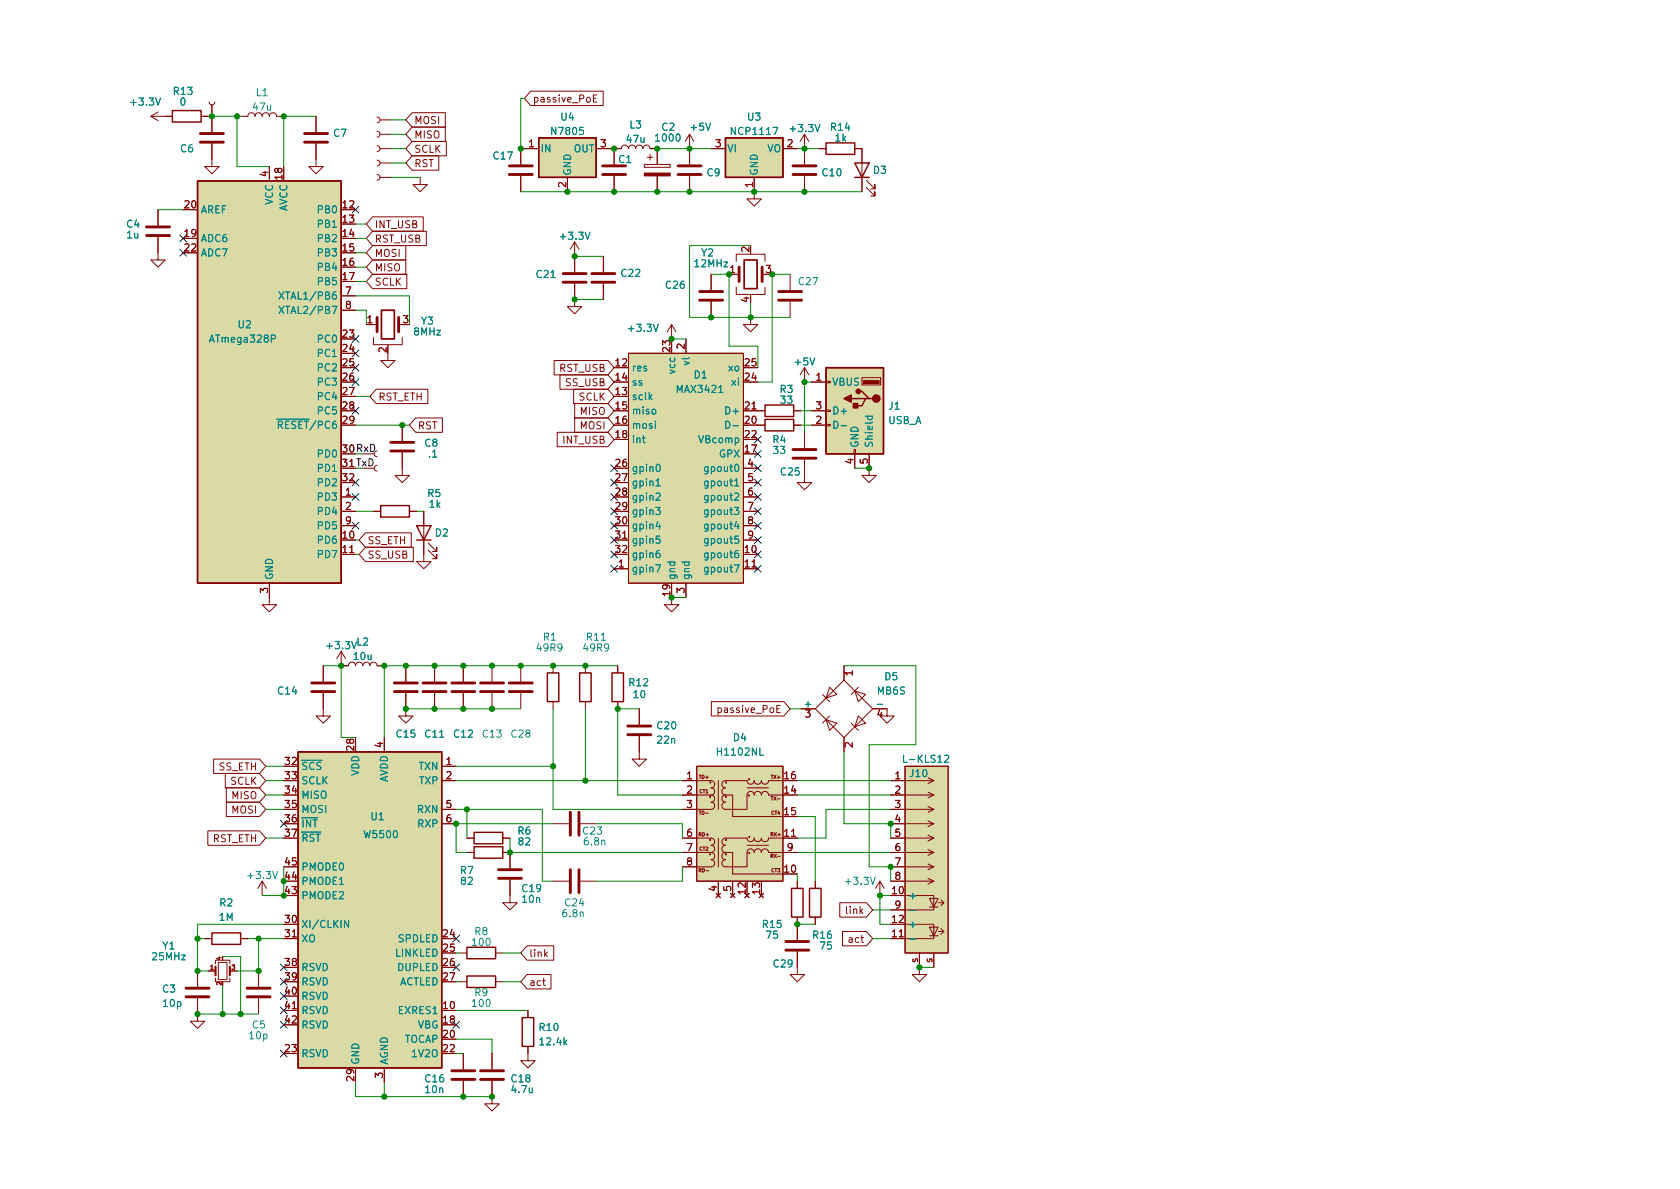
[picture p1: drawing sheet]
<svg xmlns="http://www.w3.org/2000/svg" width="297mm" height="210mm" viewBox="0 0 297 210" stroke-linecap="round" stroke-linejoin="round" font-family="sans-serif">
<g fill="none" stroke="#840000" stroke-width=".18">
<path d="M27.9 19.8l-1.2 .8M37 18l.1 .4 .4 .1 .3-.1 .2-.4M37.5 18.6v4.8M72.9 19.9h5.8v2.6h-5.8l-1.1-1.3zM93.8 16.1h12.8v2.6h-12.8l-1.1-1.3zM104.9 17.4h.4M105.5 16.8h-.6v1.3h.6M26.7 20.6h3.8M26.7 20.6l1.2 .7M27.9 37.1v2.8M32.4 37.1h2.5M35.6 20.6h1.2"/>
<path d="M37.5 25.4v4.1h1.2l-1.2 1.2-1.3-1.2h1.3M42.5 20.6h1.3a.64 .64 0 0 1 .6-.7 .64 .64 0 0 1 .7 .7 .64 .64 0 0 1 .6-.7 .64 .64 0 0 1 .7 .7 .64 .64 0 0 1 .6-.7 .64 .64 0 0 1 .6 .7 .64 .64 0 0 1 .7-.7 .64 .64 0 0 1 .6 .7h1.3M47.6 29.5v2.5M50.2 29.5v2.5M55.9 25.4v4.1h1.2l-1.2 1.2-1.3-1.2h1.3M55.9 20.6v2.8M60.3 37.1h2.6M60.3 39.6h2.6M65.9 38.3h8.9v2.6h-8.9l-1.1-1.3zM66.7 20.7l.3 .1 .2 .4-.2 .4-.3 .1M66.7 23.2l.3 .2 .2 .3-.2 .4-.3 .2M66.7 25.8l.3 .1 .2 .4-.2 .3-.3 .2"/>
<path d="M66.7 28.3l.3 .2 .2 .3-.2 .4-.3 .1M66.7 30.9l.3 .1 .2 .4-.2 .3-.3 .2M67.2 26.3h2M67.2 21.2h2M67.2 23.7h2M67.2 28.8h2M67.2 31.4h2M72.9 27.6h4.7v2.5h-4.7l-1.1-1.3zM72.9 22.5h5.8v2.5h-5.8l-1.1-1.3zM72.9 25h6v2.6h-6l-1.1-1.3zM74.3 31.4v1.2h1.3l-1.3 1.3-1.3-1.3h1.3M92.1 26.3v2.8"/>
<path d="M92.1 31.1v2.8M92.7 26.3h2.5M100.3 31.4v2.5M105.4 26.3h2.5M108.6 29.1v-2.8h1.3a.64 .64 0 0 1 .6-.7 .64 .64 0 0 1 .6 .7 .64 .64 0 0 1 .7-.7 .64 .64 0 0 1 .6 .7 .64 .64 0 0 1 .6-.7 .64 .64 0 0 1 .7 .7 .64 .64 0 0 1 .6-.7 .64 .64 0 0 1 .6 .7h1.3v2.8M108.6 31.1v2.8M113.9 29.1h4.6v.5h-4.6zM114.4 27.8h1M114.9 27.3v1M116.2 31.1v2.8M121.9 23.7v5.4M121.9 31.1v2.8"/>
<path d="M121.9 23.7l-.7 1.3M121.9 23.7l.8 1.3M125.7 26.3h2.6M133.3 31.4v3.8h1.3l-1.3 1.2-1.2-1.2h1.2M138.4 26.3h2.6M142.2 23.7v5.4M142.2 31.1v2.8M142.2 23.7l-.7 1.3M142.2 23.7l.8 1.3M144.8 26.3h1.2M151.1 26.3h1.3v7.6M153.2 33.1l1.5 1.6v-.8v.8h-.8"/>
<path d="M153.2 31.9l1.5 1.5v-.8v.8h-.8M27.9 41.9v4.1h1.3l-1.3 1.2-1.2-1.2h1.2M32.4 42.2h2.5M32.4 44.7h2.5M60.3 42.2h2.6M60.3 44.7h2.6M60.3 47.2h2.6M60.3 49.8h2.6M60.3 59.9h2.6M60.3 52.3h2.6M60.3 54.9h2.6M64.8 57.4h1.9"/>
<path d="M65.9 40.9h9.5v2.5h-9.5l-1.1-1.2zM65.9 43.4h5.8v2.6h-5.8l-1.1-1.3zM65.9 48.5h6v2.5h-6l-1.1-1.2zM65.9 46h5.8v2.5h-5.8l-1.1-1.3zM66 59.7v1.3h5.1v-1.3M70.5 57.4h.6M101.6 50.2v4h1.3l-1.3 1.3-1.3-1.3h1.3M101.6 42.8l-.8 1.3M101.6 42.8v5.3M101.6 42.8l.8 1.3M106.7 45.3v2.8M106.7 50.2v2.8"/>
<path d="M118.7 57.4l-.7 1.3M118.7 57.4v5.1M118.7 57.4l.8 1.3M121.3 59.9v2.6M125.7 48.5v2.8M125.7 53.3v2.8M128.9 48.5h1.8M130.2 50.8v1.3h5.1v-1.3M130.2 46.2v-1.2h5.1v1.2M132.7 56.1v1.3h1.3l-1.3 1.3-1.3-1.3h1.3M132.7 52.1v.2M139.7 48.5v2.8"/>
<path d="M139.7 53.3v2.8M60.3 62.5h2.6M60.3 65h2.6M60.3 67.6h2.6M60.3 70.1h2.6M60.3 72.6h2.6M60.3 75.2h2.6M66.5 68.8h9.1v2.6h-9.1l-1.1-1.3zM66.7 79.8l-.4 .1-.1 .4 .1 .3 .4 .2M68.6 62.5v1.2h1.2l-1.2 1.3-1.3-1.3h1.3M68.6 61v.2M71.1 75.2v2.8"/>
<path d="M73.5 73.9h4.7v2.5h-4.7l-1.1-1.2zM98 63.7h9.5l1.1 1.3-1.1 1.3h-9.5zM98.5 76.4h9l1.1 1.3-1.1 1.3h-9zM99 66.3h8.5l1.1 1.3-1.1 1.2h-8.5zM101.4 68.8h6.1l1.1 1.3-1.1 1.3h-6.1zM101.6 71.4h5.9l1.1 1.2-1.1 1.3h-5.9zM101.6 73.9h5.9l1.1 1.3-1.1 1.2h-5.9zM108.6 65h2.5M108.6 67.6h2.5M108.6 70.1h2.5M108.6 72.6h2.5M108.6 75.2h2.5"/>
<path d="M108.6 77.7h2.5M111.1 62.5h20.3v40.6h-20.3zM112.4 63.7h.1M131.4 65h2.6M131.4 67.6h2.6M131.4 72.6h3.9M131.4 75.2h3.9M131.4 77.7h2.6M133 72.3h.7M140.3 72.6h1.3M140.3 75.2h1.3M142.2 65v2.6"/>
<path d="M142.2 76.4v2.8M142.2 65l-.7 1.3M142.2 65l.8 1.3M143.5 67.6h2.5M143.5 72.6h2.5M143.5 75.2h2.5M146 75.1h.8v.2h-.8zM146 72.5h.8v.3h-.8zM146 67.4h.8v.3h-.8zM151 79.5h.3v.8h-.3zM152.4 66.8h3.3v1.3h-3.3zM60.3 87.9h2.6"/>
<path d="M60.3 95.5h2.6M60.3 98h2.6M60.3 90.4h2.6M60.3 85.3h2.6M60.3 93h2.6M61.8 97.7h.8M64.6 94.2h8.1v2.6h-8.1l-1.1-1.3zM64.6 96.8h8.5v2.5h-8.5l-1.1-1.3zM66 90.4h1.3M66.7 82.3l-.4 .1-.1 .4 .1 .4 .4 .1M71.1 80v4.1h1.3l-1.3 1.2-1.3-1.2h1.3M72.4 90.4h1.3"/>
<path d="M74.9 90.4v8.9h1.3l-1.3 1.3-1.2-1.3h1.2M75.7 97.3l1.5 1.5v-.8v.8h-.7M75.7 96l1.5 1.5v-.7v.7h-.7M108.6 87.9h2.5M108.6 95.5h2.5M108.6 98h2.5M108.6 90.4h2.5M108.6 85.3h2.5M108.6 93h2.5M108.6 82.8h2.5M110.1 95.2h.7M131.4 87.9h2.6"/>
<path d="M131.4 95.5h2.6M131.4 98h2.6M131.4 90.4h2.6M131.4 85.3h2.6M131.4 93h2.6M131.4 80.3h2.6M131.4 82.8h2.6M142.2 81.3v4h1.3l-1.3 1.3-1.2-1.3h1.2M151.1 80.3v2.5M153.7 80.3v3.8h1.2l-1.2 1.2-1.3-1.2h1.3M47.6 103.1v3.8h1.3l-1.3 1.3-1.2-1.3h1.2M57.1 117.7v2.8"/>
<path d="M60.3 115.2v2.5h1.3a.64 .64 0 0 1 .6-.6 .64 .64 0 0 1 .7 .6M60.3 115.2l-.7 1.3M60.3 115.2l.8 1.3M65.4 117.7a.64 .64 0 0 1 .6-.6 .64 .64 0 0 1 .7 .6h1.2M71.8 117.7v2.8M76.8 117.7v2.8M81.9 117.7v2.8M87 117.7v2.8M92.1 117.7v2.8M97.8 117.7v1.3M103.5 117.7v1.3M108.6 100.6h2.5"/>
<path d="M109.2 117.7v1.3M118.7 103.1v3.8h1.3l-1.3 1.3-1.2-1.3h1.2M121.3 103.1v2.6M131.4 100.6h2.6M133 100.3h.7M149.2 117.7v2.6M150.7 119h-1.3l.4 .4M37.8 134.2h8.1l1.1 1.3-1.1 1.3h-8.1zM39.8 136.8h6.1l1.1 1.2-1.1 1.3h-6.1zM40 139.3h5.9l1.1 1.3-1.1 1.3h-5.9zM50.2 138h2.5M50.2 135.5h2.5"/>
<path d="M57.1 122.5v4.1h1.3l-1.3 1.3-1.2-1.3h1.2M62.9 130.4v2.6M67.9 130.4v2.6M71.8 122.5v4.1h1.2l-1.2 1.3-1.3-1.3h1.3M76.8 122.5v2.8M78.1 138h2.5M78.1 135.5h2.5M81.9 122.5v2.8M87 122.5v2.8M92.1 122.5v2.8M97.8 124.1v1.2M103.5 124.1v1.2"/>
<path d="M109.2 124.1v1.2M113 130.2v4h1.3l-1.3 1.3-1.2-1.3h1.2M113 125.3v2.8M120.6 138h5.1a.64 .64 0 0 1 .7 .7 .64 .64 0 0 1-.7 .6 .64 .64 0 0 1 .7 .6 .64 .64 0 0 1-.7 .7M123.2 135.5h15.2v20.3h-15.2zM125.8 124.1h12.8l1.1 1.2-1.1 1.3h-12.8zM127 138v5.1M132.1 139.3h3.8M137.3 125.3h.5M138 124.7h-.7v1.3h.7M141 138h-5.1a.64 .64 0 0 1-.6 .7 .64 .64 0 0 1-.7-.7 .64 .64 0 0 1-.6 .7 .64 .64 0 0 1-.7-.7 .64 .64 0 0 1-.6 .7 .64 .64 0 0 1-.6-.7h-3.8a.64 .64 0 0 0-.7 .7 .64 .64 0 0 0 .7 .6 .64 .64 0 0 0-.7 .6 .64 .64 0 0 0 .7 .7M141.6 125.3h2.5"/>
<path d="M142.5 125.5h.7l-.4 .5 .4 .1v.6l-.2 .1-.5-.1M145.4 122.8l1.3 1.3M146 127.2l2 .7-1.3 1.3zM146.7 121.5l1.3 1.3-2 .6zM146.7 126.6l-1.3 1.3M149.2 120.3l5.1 5-5.1 5.1-5.1-5.1zM149.2 130.4v2.6M150.5 127.9l1.3 1.3M150.7 131.3v.8l-.9-.8-.4 .3 .1 .5M151.1 122.2l1.9 .6-1.2 1.3zM151.8 126.6l1.2 1.3-1.9 .6zM151.8 121.5l-1.3 1.3"/>
<path d="M154.3 125.3h2.5v1.3h1.3l-1.3 1.3-1.2-1.3h1.2M155.5 125.5l-.3 .9h.8M157.5 138h7.6M160 135.5h7.6v33h-7.6zM164.1 137.5l1 .5M165.1 138l-1 .6M36.7 146.9h9.2l1.1 1.3-1.1 1.3h-9.2zM40 141.9h5.9l1.1 1.2-1.1 1.3h-5.9zM46.4 155.8l-.8 1.3M46.4 155.8v2.6M46.4 155.8l.7 1.3M50.2 145.7h2.5"/>
<path d="M50.2 153.3h2.5M50.2 148.2h2.5M50.2 143.1h2.5M50.2 140.6h2.5M50.2 155.8h2.5M50.2 158.4h2.5M78.1 145.7h2.5M78.1 143.1h2.5M82.5 150.7h1.3M82.5 148.2h1.3M88.9 150.7h1.3v2.8M88.9 148.2h1.3"/>
<path d="M90.2 155.6v4h1.2l-1.2 1.3-1.3-1.3h1.3M97.8 145.7h2.8M97.8 155.8h2.8M102.6 145.7h2.8M102.6 155.8h2.8M120.6 148.2h5.1a.64 .64 0 0 1 .7 .6 .64 .64 0 0 1-.7 .7 .64 .64 0 0 1 .7 .6 .64 .64 0 0 1-.7 .6M120.6 150.7h5.1M120.6 140.6h5.1M124.8 143.8h.4M124.8 154h.5M125.7 150.7a.64 .64 0 0 1 .7 .7 .64 .64 0 0 1-.7 .6 .64 .64 0 0 1 .7 .6 .64 .64 0 0 1-.7 .7h-5.1M125.7 140.6a.64 .64 0 0 1 .7 .6 .64 .64 0 0 1-.7 .7 .64 .64 0 0 1 .7 .6 .64 .64 0 0 1-.7 .6h-5.1"/>
<path d="M126.6 158l.8 .7M127 148.2v5.1M127 155.8v2.6M127.4 158l-.8 .7M128.3 150.7a.64 .64 0 0 0-.7 .7 .64 .64 0 0 0 .7 .6 .64 .64 0 0 0-.7 .6 .64 .64 0 0 0 .7 .7h3.8v-2.6a.64 .64 0 0 1 .6-.6 .64 .64 0 0 1 .6 .6 .64 .64 0 0 1 .7-.6 .64 .64 0 0 1 .6 .6 .64 .64 0 0 1 .7-.6 .64 .64 0 0 1 .6 .6h5.1M128.3 140.6a.64 .64 0 0 0-.7 .6 .64 .64 0 0 0 .7 .7 .64 .64 0 0 0-.7 .6 .64 .64 0 0 0 .7 .6h3.8v-2.5a.64 .64 0 0 1 .6-.7 .64 .64 0 0 1 .6 .7 .64 .64 0 0 1 .7-.7 .64 .64 0 0 1 .6 .7 .64 .64 0 0 1 .7-.7 .64 .64 0 0 1 .6 .7h5.1M128.3 150.7h1.2v3.9h11.5M128.3 140.6h1.2v3.8h11.5M129.2 158l.7 .7M129.5 155.8v2.6M129.9 158l-.7 .7M131.7 158l.8 .7"/>
<path d="M132.1 149.5h3.8M132.1 155.8v2.6M132.5 158l-.8 .7M134.6 155.8v2.6M137.5 141.3h.4M137.5 151.4h.5M139.9 147.9h.8M141 148.2h-5.1a.64 .64 0 0 1-.6 .6 .64 .64 0 0 1-.7-.6 .64 .64 0 0 1-.6 .6 .64 .64 0 0 1-.7-.6 .64 .64 0 0 1-.6 .6 .64 .64 0 0 1-.6-.6h-3.8a.64 .64 0 0 0-.7 .6 .64 .64 0 0 0 .7 .7 .64 .64 0 0 0-.7 .6 .64 .64 0 0 0 .7 .6M141 155.8v1.3M144.1 155.8v1.3M148.5 159.6h4.7l1.1 1.3-1.1 1.3h-4.7zM155.6 155.8l-.8 1.3"/>
<path d="M155.6 155.8v2.6M155.6 155.8l.7 1.3M157.5 158.4h7.6v2.5h-7.6M157.5 145.7h7.6M157.5 153.3h7.6M157.5 150.7h7.6M157.5 148.2h7.6M157.5 143.1h7.6M157.5 140.6h7.6M157.5 155.8h7.6M164.1 155.3l1 .5M164.1 152.8l1 .5"/>
<path d="M164.1 150.2l1 .5M164.1 147.7l1 .5M164.1 145.2l1 .5M164.1 142.6l1 .5M164.1 140.1l1 .5M164.3 158.9h1.6l-.8 1.5zM165.1 155.8l-1 .5M165.1 153.3l-1 .5M165.1 150.7l-1 .6M165.1 148.2l-1 .5M165.1 145.7l-1 .5M165.1 143.1l-1 .5"/>
<path d="M165.1 140.6l-1 .5M165.9 159.6h1l-.5 .5M166.4 159.1l.5 .5M34.9 176.5v4.1h1.3l-1.3 1.3-1.2-1.3h1.2M34.9 171.7v2.8M36.2 166h1.3M36.8 171.7h1.3M38.1 173v.6h2.5v-.6M38.1 170.4v-.6h2.5v.6M38.6 170.2h1.5v3h-1.5zM40.6 171.7h1.3M42.5 166h1.3"/>
<path d="M45.7 171.7v2.8M45.7 176.5v2.8M50.2 166h2.5M50.2 163.4h2.5M50.2 178.7h2.5M50.2 171.1h2.5M50.2 173.6h2.5M50.2 176.1h2.5M51.7 165.7h.7M51.7 178.4h.7M78.1 166h2.5M78.1 178.7h2.5"/>
<path d="M78.1 168.5h2.5M78.1 171.1h2.5M78.1 173.6h2.5M81.3 168.5h1.2M81.3 173.6h1.2M87.6 168.5h1.3M87.6 173.6h1.3M93.2 172.3h4.2v2.6h-4.2l-1.1-1.3zM93.2 167.3h4.7v2.5h-4.7l-1.1-1.3zM93.3 178.7v1.3M96.4 168.7l.4 .5M96.8 168.3l-.5 .5"/>
<path d="M141 168.3v4h1.2l-1.2 1.3-1.3-1.3h1.3M141 162.2v4M144.1 162.2v1.2M149 164.7h4.2l1.1 1.3-1.1 1.3h-4.2zM152.2 161.1l.4 .5M152.6 160.7l-.5 .5M157.5 163.4h7.6v2.6h-7.6M159 165.7h.7M162.6 168.5v3.8h1.2l-1.2 1.3-1.3-1.3h1.3M164.3 164h1.6l-.8 1.5zM164.3 165.5h1.6M164.3 160.4h1.6"/>
<path d="M165.1 168.5v2.6M165.9 164.7h1l-.5 .5M166.4 164.2l.5 .5M50.2 181.2h2.5M50.2 186.3h2.5M62.9 188.8v2.6M67.9 188.8v2.6M78.1 181.2h2.5M78.1 183.8h2.5M78.1 186.3h2.5M81.9 186.3v2.8M81.9 191.1v2.8"/>
<path d="M87 191.1v4.1h1.3l-1.3 1.3-1.3-1.3h1.3M87 186.3v2.8M93.3 185v2.6h1.3l-1.3 1.2-1.2-1.2h1.2"/>
<circle cx="125.6" cy="138.3" r=".1"/>
<circle cx="128.4" cy="138.4" r=".1"/>
<circle cx="132.4" cy="137.8" r=".1"/>
<circle cx="125.5" cy="151.1" r=".1"/>
<circle cx="125.6" cy="140.9" r=".1"/>
<circle cx="125.6" cy="148.5" r=".1"/>
<circle cx="128.3" cy="148.5" r=".1"/>
<circle cx="128.3" cy="151.1" r=".1"/>
<circle cx="128.3" cy="140.9" r=".1"/>
<circle cx="132.4" cy="140.7" r=".1"/>
<circle cx="132.5" cy="150.8" r=".1"/>
<circle cx="132.5" cy="148" r=".1"/>
</g>
<g fill="none" stroke="#840000" stroke-width=".51">
<path d="M35.4 25.1h4.1M35.4 23.6h4.1M53.8 25.1h4.1M53.8 23.6h4.1M90 30.9h4.1M90 29.3h4.1M106.6 30.9h4M106.6 29.3h4M119.9 30.9h4.1M119.9 29.3h4.1M140.2 30.9h4.1M140.2 29.3h4.1"/>
<path d="M25.9 41.7h4.1M25.9 40.1h4.1M66.7 56.1v2.6M70.5 56.1v2.6M99.6 49.9h4M99.6 48.4h4M104.6 49.9h4.1M104.6 48.4h4.1M123.7 53.1h4.1M123.7 51.6h4.1M130.7 47.2v2.6M134.7 47.2v2.6"/>
<path d="M137.7 53.1h4M137.7 51.6h4M69.1 79.8h4.1M69.1 78.2h4.1M140.2 79.5h4.1M140.2 81h4.1M55.1 122.3h4.1M55.1 120.8h4.1M69.7 122.3h4.1M69.7 120.8h4.1M74.8 122.3h4.1M74.8 120.8h4.1"/>
<path d="M79.9 122.3h4M79.9 120.8h4M85 122.3h4M85 120.8h4M90 122.3h4.1M90 120.8h4.1M111 129.9h4.1M111 128.4h4.1M88.1 155.3h4.1M88.1 153.8h4.1M100.8 143.6v4.1M100.8 153.8v4.1"/>
<path d="M102.4 143.6v4.1M102.4 153.8v4.1M32.9 176.3h4.1M32.9 174.7h4.1M43.7 176.3h4.1M43.7 174.7h4.1M138.9 168h4.1M138.9 166.5h4.1M79.9 190.9h4M79.9 189.4h4M85 190.9h4M85 189.4h4"/>
</g>
<g fill="none" stroke="#008484" stroke-width=".18">
<path d="M27.5 17.3l.5 1.3 .4-1.3M103.1 22.5h-.6l-.1 .6 .2-.1 .5 .1 .1 .1-.1 .5-.2 .1-.5-.1M119.6 23.8l.2-.1a.68 .68 0 0 1 .5 .6 .68 .68 0 0 1-.5 .7l-.2-.2-.1-.3zM124.8 21.8l.4 1.2 .4-1.2M136.7 22.5h.8l-.5 1.3M144.1 22l.4 1.3 .5-1.3M48 59.9l.6-.1 .1-.1-.1-.3-.6-.2v1.3M58.7 54.2h.9l-.6 1.2M59.4 51.6l-.4 .1a.85 .85 0 0 0 0 1.2l.4-.1 .1-.5-.2-.2h-.3l-.2 .2M97.4 49.1h.7M103.5 41.1l.4 1.2 .4-1.2M115.5 57.3l.5 1.3 .4-1.3"/>
<path d="M48.9 74.1h5.8M115.3 72.5l.2-.1 .4 .1v.5l-.1 .2h-.3l-.2-.1zM115.9 74.5v.1M115.9 74.9v.9M127.1 68.5l.3-.4v1.3M127.1 69.4h.7M129.6 75.3h1M130 77.5l.4-.1 .2 .3-.1 .5h-.5M143.2 63.3l.4 1.3 .5-1.3M148.7 75.3h1M153 73.6h1.2M153.5 73.6l-.1 .4 .2 .2 .6-.1v-.5"/>
<path d="M115.9 99.9h.9l-.6 1.3M115.9 89.7h.8l-.4 .5 .4 .1v.6l-.2 .1-.6-.1M116 85l.4-.4v1.3M116 87.3l.5-.1 .2 .3-.8 1h.8M116 85.9h.7M116.2 82.2l.1-.1a.68 .68 0 0 1 .4 .6 .68 .68 0 0 1-.4 .7 .84 .84 0 0 1-.1-1.2zM116.3 92.2l-.3 .9h.8M116.6 97.3l-.4 .1a.86 .86 0 0 0 0 1.2l.5-.1v-.4l-.2-.3h-.3l-.2 .3M116.6 92.7v.8M116.7 94.8h-.6l-.1 .6 .2-.1h.4l.1 .2v.5l-.2 .1-.5-.1M129.8 99.9h.9l-.6 1.3M129.8 89.7h.8l-.4 .5 .4 .1v.6l-.2 .1-.6-.1"/>
<path d="M129.9 85l.4-.4v1.3M129.9 87.3l.5-.1 .2 .3-.8 1h.8M129.9 85.9h.7M130 82.2l.2-.1a.68 .68 0 0 1 .4 .6 .68 .68 0 0 1-.4 .7l-.2-.1-.1-.4zM130.2 92.2l-.3 .9h.8M130.5 97.3l-.4 .1a.85 .85 0 0 0 0 1.2l.5-.1v-.4l-.2-.3h-.3l-.2 .3M130.5 92.7v.8M130.6 94.8h-.6l-.1 .6 .2-.1h.4l.1 .2v.5l-.2 .1-.5-.1M62.2 113.5l.4 1.2 .4-1.2M106.3 113.2h.7M53.3 134.4h3.7M77.7 130.4h.8"/>
<path d="M134.3 132.3v1.2h.7M155.1 124.5h1M167 133.7l.5-.2 .2 .4-.7 .9h.7M48.2 154.1l.5 1.3 .4-1.3M106.4 148.7l.2-.1h.3v.8M153.9 155.1l.4 1.3 .4-1.3M61.6 162.7v1.3l-.7-1.3v1.3M102.6 161.4l.2-.1h.3v.8M160.9 166.1h1M160.9 161h1M93.6 192.4v.8h.3l.2-.1M94.1 192.4v.8"/>
<path d="M99.9 184.3l.3 .5M100.2 183.9l-.5 .5"/>
</g>
<path d="M67.4 54.9h2.3v5h-2.3zM131.6 46h2.3v5h-2.3z" fill="none" stroke="#840000" stroke-width=".3"/>
<g fill="#dadaa6" stroke="#dadaa6" stroke-width=".18">
<path d="M34.9 32h25.4v71.1h-25.4z"/>
<path d="M95.2 24.4h10.2v7h-10.2z"/>
<path d="M123.2 135.5h15.2v20.3h-15.2z"/>
<path d="M160 135.5h7.6v33h-7.6z"/>
<path d="M52.7 133h25.4v55.8h-25.4z"/>
<path d="M146 65h10.2v15.3h-10.2z"/>
<path d="M128.3 24.4h10.1v7h-10.1z"/>
<path d="M111.1 62.5h20.3v40.6h-20.3z"/>
</g>
<g fill="none" stroke="#840000" stroke-width=".25">
<path d="M30.5 19.6h5.1v2h-5.1zM34.9 32h25.4v71.1h-25.4zM95.2 24.4h10.2v7h-10.2zM128.3 24.4h10.1v7h-10.1zM146 25.3h5.1v2h-5.1zM151.1 28.8h2.6l-1.3 2.6zM151.1 31.4h2.6M135.3 71.6h5v2.1h-5zM135.3 74.2h5v2h-5zM146 65h10.2v15.3h-10.2zM150.5 70.5h2.5M151.8 69.2h.6l1.3 1.3h.6"/>
<path d="M153.7 70.5h-.7l-.6 1.2h-1.3M67.3 89.4h5.1v2h-5.1zM73.7 93h2.5l-1.3 2.5zM73.7 95.5h2.5M96.8 119h2v5.1h-2zM102.5 119h2v5.1h-2zM108.2 119h2v5.1h-2zM52.7 133h25.4v55.8h-25.4zM83.8 149.7h5.1v2.1h-5.1zM83.8 147.2h5.1v2h-5.1zM140 157.1h2v5.1h-2zM143.1 157.1h2.1v5.1h-2.1z"/>
<path d="M37.5 165h5v2h-5zM82.5 167.5h5.1v2h-5.1zM82.5 172.6h5.1v2h-5.1zM92.3 180h2.1v5h-2.1z"/>
</g>
<g fill="#840000" stroke="#840000" stroke-width=".18">
<path d="M113.9 30.6h4.6v.5h-4.6z"/>
<path d="M152.7 67.3h2.7v.5h-2.7z"/>
</g>
<g fill="#840000" stroke="#840000" stroke-width=".25">
<path d="M149.2 70.5l1.3-.7v1.3z"/>
<path d="M150.9 71.4h.7v.7h-.7z"/>
<circle cx="154.9" cy="70.5" r=".63"/>
<circle cx="151.8" cy="69.2" r=".38"/>
</g>
<path d="M38.1 170.9v1.6M40.6 170.9v1.6" fill="none" stroke="#840000" stroke-width=".38"/>
<g fill="none" stroke="#008400" stroke-width=".18">
<path d="M92.7 17.4h-.6v8.9h.6M27.9 37.1h4.5M36.8 20.6h5.7M41.9 20.6v8.9h5.7M55.9 20.6h-5.7v8.9M62.9 39.6h1.9M69.2 26.3h2.6M69.2 23.7h2.6M69.2 31.4h5.1M69.2 21.2h2.6M69.2 28.8h2.6M92.1 33.9h60.3"/>
<path d="M107.9 26.3h.7M116.2 26.3h9.5M141 26.3h3.8M62.9 49.8h1.9M62.9 47.2h1.9M62.9 54.9h1.9v2.5M62.9 52.3h9.5v5.1M62.9 42.2h1.9M62.9 44.7h1.9M101.6 53h5.1M101.6 45.3h5.1M118.7 59.9h2.6"/>
<path d="M125.7 48.5h3.2v12.7h5.1v3.8M132.7 43.4h-10.8v12.7h17.8M132.7 53.6v2.5M139.7 48.5h-3.2v19.1h-2.5M62.9 75.2h9.5M62.9 70.1h2.5M141.6 72.6h1.9M141.6 75.2h1.9M143.5 67.6h-1.3v8.8M62.9 90.4h3.1M62.9 95.5h.6M62.9 98h.6"/>
<path d="M73.7 90.4h1.2M151.1 82.8h2.6M57.1 117.7h3.2v12.7h2.6M109.2 117.7h-41.3v12.7M118.7 105.7h2.6M149.2 117.7h12.7v14h-8.2v21.6h3.8v2.5M47 138h3.2M47 135.5h3.2M71.8 125.3h20.3M80.6 138h40M80.6 135.5h17.2M97.8 125.3v17.8h22.8"/>
<path d="M103.5 125.3v12.7M113 125.3h-3.8v15.3h11.4M139.7 125.3h1.9M141 138h16.5M149.2 133v12.7h8.3v2.5M47 143.1h3.2M47 140.6h3.2M47 148.2h3.2M50.2 153.3v5.1h-3.8M80.6 143.1h15.3v12.7h1.9M82.5 143.1v5.1M90.2 148.2v2.5h30.4"/>
<path d="M97.8 145.7h-17.2v5h1.9M105.4 145.7h15.2v2.5M120.6 153.3v2.5h-15.2M141 150.7h16.5M141 140.6h16.5M141 144.4h3.1v11.4M141 154.6v1.2M157.5 158.4h-1.9v5h1.9M157.5 143.1h-11.5v5.1h-5M34.9 166h1.3M34.9 179.3h10.8M39.4 169.2h3.1v10.1"/>
<path d="M39.4 174.2v5.1M43.8 166h6.4M45.7 166v5.7h-3.8M50.2 163.4h-15.3v8.3h1.9M80.6 168.5h.7M80.6 173.6h.7M80.6 178.7h12.7M88.9 168.5h3.2M88.9 173.6h3.2M141 163.4h3.1M154.3 166h3.2M154.3 160.9h3.2"/>
<path d="M162.6 171.1h2.5M62.9 191.4v2.5h24.1M67.9 191.4v2.5M80.6 183.8h6.4v2.5M80.6 186.3h1.3"/>
</g>
<g fill="none" stroke="#000084" stroke-width=".18">
<path d="M62.3 36.5l1.2 1.2M63.5 36.5l-1.2 1.2M31.8 41.5l1.2 1.3M31.8 44.1l1.2 1.2M33 41.5l-1.2 1.3M33 44.1l-1.2 1.2M62.3 59.3l1.2 1.2M63.5 59.3l-1.2 1.2M62.3 72l1.2 1.2M62.3 66.9l1.2 1.3M62.3 61.9l1.2 1.2M62.3 64.4l1.2 1.2"/>
<path d="M63.5 72l-1.2 1.2M63.5 66.9l-1.2 1.3M63.5 61.9l-1.2 1.2M63.5 64.4l-1.2 1.2M133.4 79.6l1.2 1.3M133.4 77.1l1.2 1.2M134.6 79.6l-1.2 1.3M134.6 77.1l-1.2 1.2M62.3 92.3l1.2 1.3M62.3 84.7l1.2 1.2M62.3 87.3l1.2 1.2M63.5 92.3l-1.2 1.3"/>
<path d="M63.5 84.7l-1.2 1.2M63.5 87.3l-1.2 1.2M108 100l1.2 1.2M108 97.4l1.2 1.2M108 92.3l1.2 1.3M108 94.9l1.2 1.2M108 87.3l1.2 1.2M108 82.2l1.2 1.2M108 84.7l1.2 1.2M108 89.8l1.2 1.2M109.2 100l-1.2 1.2M109.2 97.4l-1.2 1.2"/>
<path d="M109.2 92.3l-1.2 1.3M109.2 94.9l-1.2 1.2M109.2 87.3l-1.2 1.2M109.2 82.2l-1.2 1.2M109.2 84.7l-1.2 1.2M109.2 89.8l-1.2 1.2M133.4 84.7l1.2 1.2M133.4 82.2l1.2 1.2M133.4 100l1.2 1.2M133.4 97.4l1.2 1.2M133.4 94.9l1.2 1.2M133.4 87.3l1.2 1.2"/>
<path d="M133.4 92.3l1.2 1.3M133.4 89.8l1.2 1.2M134.6 84.7l-1.2 1.2M134.6 82.2l-1.2 1.2M134.6 100l-1.2 1.2M134.6 97.4l-1.2 1.2M134.6 94.9l-1.2 1.2M134.6 87.3l-1.2 1.2M134.6 92.3l-1.2 1.3M134.6 89.8l-1.2 1.2M49.6 145.1l1.2 1.2M50.8 145.1l-1.2 1.2"/>
<path d="M49.6 178.1l1.2 1.2M49.6 173l1.2 1.2M49.6 175.5l1.2 1.3M49.6 170.5l1.2 1.2M50.8 178.1l-1.2 1.2M50.8 173l-1.2 1.2M50.8 175.5l-1.2 1.3M50.8 170.5l-1.2 1.2M80 170.5l1.3 1.2M80 165.4l1.3 1.2M81.3 170.5l-1.3 1.2M81.3 165.4l-1.3 1.2"/>
<path d="M49.6 185.7l1.2 1.2M49.6 180.6l1.2 1.2M50.8 185.7l-1.2 1.2M50.8 180.6l-1.2 1.2M80 180.6l1.3 1.2M81.3 180.6l-1.3 1.2"/>
</g>
<g fill="#008400" stroke="#008400" stroke-width=".18">
<circle cx="90.2" cy="150.7" r=".46"/>
<circle cx="87" cy="193.9" r=".46"/>
<circle cx="81.9" cy="193.9" r=".46"/>
<circle cx="80.6" cy="145.7" r=".46"/>
<circle cx="67.9" cy="193.9" r=".46"/>
<circle cx="82.5" cy="143.1" r=".46"/>
<circle cx="34.9" cy="166" r=".46"/>
<circle cx="42.5" cy="179.3" r=".46"/>
<circle cx="45.7" cy="171.7" r=".46"/>
<circle cx="39.4" cy="179.3" r=".46"/>
<circle cx="34.9" cy="179.3" r=".46"/>
<circle cx="34.9" cy="171.7" r=".46"/>
<circle cx="45.7" cy="166" r=".46"/>
<circle cx="92.1" cy="117.7" r=".46"/>
<circle cx="87" cy="125.3" r=".46"/>
<circle cx="87" cy="117.7" r=".46"/>
<circle cx="76.8" cy="117.7" r=".46"/>
<circle cx="81.9" cy="117.7" r=".46"/>
<circle cx="81.9" cy="125.3" r=".46"/>
<circle cx="76.8" cy="125.3" r=".46"/>
<circle cx="97.8" cy="135.5" r=".46"/>
<circle cx="103.5" cy="138" r=".46"/>
<circle cx="97.8" cy="117.7" r=".46"/>
<circle cx="109.2" cy="125.3" r=".46"/>
<circle cx="103.5" cy="117.7" r=".46"/>
<circle cx="162.6" cy="171.1" r=".46"/>
<circle cx="157.5" cy="153.3" r=".46"/>
<circle cx="155.6" cy="158.4" r=".46"/>
<circle cx="157.5" cy="145.7" r=".46"/>
<circle cx="141" cy="163.4" r=".46"/>
<circle cx="60.3" cy="117.7" r=".46"/>
<circle cx="67.9" cy="117.7" r=".46"/>
<circle cx="71.8" cy="117.7" r=".46"/>
<circle cx="50.2" cy="155.8" r=".46"/>
<circle cx="50.2" cy="158.4" r=".46"/>
<circle cx="71.8" cy="125.3" r=".46"/>
<circle cx="71.1" cy="75.2" r=".46"/>
<circle cx="108.6" cy="33.9" r=".46"/>
<circle cx="108.6" cy="26.3" r=".46"/>
<circle cx="101.6" cy="53" r=".46"/>
<circle cx="101.6" cy="45.3" r=".46"/>
<circle cx="121.9" cy="33.9" r=".46"/>
<circle cx="121.9" cy="26.3" r=".46"/>
<circle cx="116.2" cy="26.3" r=".46"/>
<circle cx="116.2" cy="33.9" r=".46"/>
<circle cx="92.1" cy="26.3" r=".46"/>
<circle cx="100.3" cy="33.9" r=".46"/>
<circle cx="142.2" cy="67.6" r=".46"/>
<circle cx="118.7" cy="105.7" r=".46"/>
<circle cx="41.9" cy="20.6" r=".46"/>
<circle cx="50.2" cy="20.6" r=".46"/>
<circle cx="37.5" cy="20.6" r=".46"/>
<circle cx="153.7" cy="82.8" r=".46"/>
<circle cx="118.7" cy="59.9" r=".46"/>
<circle cx="125.7" cy="56.1" r=".46"/>
<circle cx="136.5" cy="48.5" r=".46"/>
<circle cx="132.7" cy="56.1" r=".46"/>
<circle cx="133.3" cy="33.9" r=".46"/>
<circle cx="142.2" cy="26.3" r=".46"/>
<circle cx="142.2" cy="33.9" r=".46"/>
<circle cx="128.9" cy="48.5" r=".46"/>
</g>
<g font-size="1.8" fill="#008484">
<text x="30.4" y="17.1">R13</text>
<text x="45.2" y="17.4">L1</text>
<text x="22.7" y="19.1">+3.3V</text>
<text x="31.7" y="19.1">0</text>
<text x="44.5" y="19.9">47u</text>
<text x="99" y="21.7">U4</text>
<text x="111.2" y="23.1">L3</text>
<text x="116.8" y="23.5">C2</text>
<text x="121.8" y="23.5">+5V</text>
<text x="132" y="21.7">U3</text>
<text x="139.3" y="23.7">+3.3V</text>
<text x="146.7" y="23.5">R14</text>
<text x="31.8" y="27.3">C6</text>
<text x="58.8" y="24.6">C7</text>
<text x="87" y="28.6">C17</text>
<text x="95.5" y="27.3">IN</text>
<text x="97.2" y="24.2">N7805</text>
<text x="101.4" y="27.3">OUT</text>
<text x="109.2" y="29.2">C1</text>
<text x="110.5" y="25.6">47u</text>
<text x="115.6" y="25.4">1000</text>
<text x="128.5" y="27.3">VI</text>
<text x="128.9" y="24.2">NCP1117</text>
<text x="135.6" y="27.3">VO</text>
<text x="147.5" y="25.4">1k</text>
<text x="101.4" y="31.1" transform="rotate(-90 101.4 31.1)">GND</text>
<text x="124.8" y="31.5">C9</text>
<text x="134.4" y="31.1" transform="rotate(-90 134.4 31.1)">GND</text>
<text x="145.2" y="31.5">C10</text>
<text x="154.3" y="31.1">D3</text>
<text x="22.2" y="40.6">C4</text>
<text x="35.4" y="38.1">AREF</text>
<text x="48.6" y="36.3" transform="rotate(-90 48.6 36.3)">VCC</text>
<text x="51.2" y="37.4" transform="rotate(-90 51.2 37.4)">AVCC</text>
<text x="55.9" y="38.1">PB0</text>
<text x="55.9" y="40.6">PB1</text>
<text x="22.2" y="42.5">1u</text>
<text x="35.4" y="43.2">ADC6</text>
<text x="35.4" y="45.7">ADC7</text>
<text x="55.9" y="43.2">PB2</text>
<text x="55.9" y="45.7">PB3</text>
<text x="98.7" y="42.8">+3.3V</text>
<text x="122.5" y="47.6">12MHz</text>
<text x="123.9" y="45.7">Y2</text>
<text x="49.1" y="53.3">XTAL1/PB6</text>
<text x="55.9" y="48.3">PB4</text>
<text x="55.9" y="50.8">PB5</text>
<text x="94.6" y="49.5">C21</text>
<text x="109.6" y="49.3">C22</text>
<text x="117.5" y="51.4">C26</text>
<text x="141" y="50.8">C27</text>
<text x="41.9" y="58.4">U2</text>
<text x="49.1" y="55.9">XTAL2/PB7</text>
<text x="73" y="59.7">8MHz</text>
<text x="74.3" y="57.8">Y3</text>
<text x="110.7" y="59.1">+3.3V</text>
<text x="36.8" y="61">ATmega328P</text>
<text x="55.9" y="61">PC0</text>
<text x="55.9" y="63.5">PC1</text>
<text x="122.3" y="64.8" transform="rotate(-90 122.3 64.8)">vl</text>
<text x="140.2" y="65">+5V</text>
<text x="55.9" y="66">PC2</text>
<text x="55.9" y="68.6">PC3</text>
<text x="55.9" y="71.1">PC4</text>
<text x="111.6" y="66">res</text>
<text x="111.6" y="71.1">sclk</text>
<text x="111.6" y="68.6">ss</text>
<text x="119.4" y="69.9">MAX3421</text>
<text x="119.8" y="66.3" transform="rotate(-90 119.8 66.3)">vcc</text>
<text x="122.6" y="67.3">D1</text>
<text x="128.6" y="66">xo</text>
<text x="129.2" y="68.6">xi</text>
<text x="137.7" y="69.9">R3</text>
<text x="137.8" y="71.8">33</text>
<text x="147.1" y="68.6">VBUS</text>
<text x="48.8" y="76.2">~{RESET}/PC6</text>
<text x="55.9" y="73.7">PC5</text>
<text x="111.6" y="73.7">miso</text>
<text x="111.6" y="76.2">mosi</text>
<text x="127.9" y="76.2">D-</text>
<text x="127.9" y="73.7">D+</text>
<text x="147.1" y="76.2">D-</text>
<text x="147.1" y="73.7">D+</text>
<text x="157" y="72.8">J1</text>
<text x="157" y="75.4">USB_A</text>
<text x="55.9" y="81.3">PD0</text>
<text x="55.9" y="83.8">PD1</text>
<text x="74.9" y="79.4">C8</text>
<text x="75.6" y="81.3">.1</text>
<text x="111.6" y="78.7">int</text>
<text x="111.6" y="83.8">gpin0</text>
<text x="123.3" y="78.7">VBcomp</text>
<text x="124.3" y="83.8">gpout0</text>
<text x="127" y="81.3">GPX</text>
<text x="136.5" y="78.7">R4</text>
<text x="136.5" y="80.6">33</text>
<text x="152.2" y="79.2" transform="rotate(-90 152.2 79.2)">GND</text>
<text x="154.7" y="79.2" transform="rotate(-90 154.7 79.2)">Shield</text>
<text x="55.9" y="88.9">PD3</text>
<text x="55.9" y="86.4">PD2</text>
<text x="75.5" y="88.3">R5</text>
<text x="111.6" y="86.4">gpin1</text>
<text x="111.6" y="88.9">gpin2</text>
<text x="124.3" y="86.4">gpout1</text>
<text x="124.3" y="88.9">gpout2</text>
<text x="137.8" y="84.5">C25</text>
<text x="55.9" y="91.4">PD4</text>
<text x="55.9" y="94">PD5</text>
<text x="75.7" y="90.2">1k</text>
<text x="76.8" y="95.3">D2</text>
<text x="111.6" y="91.4">gpin3</text>
<text x="111.6" y="94">gpin4</text>
<text x="124.3" y="91.4">gpout3</text>
<text x="124.3" y="94">gpout4</text>
<text x="55.9" y="96.5">PD6</text>
<text x="55.9" y="99.1">PD7</text>
<text x="111.6" y="101.6">gpin7</text>
<text x="111.6" y="96.5">gpin5</text>
<text x="111.6" y="99.1">gpin6</text>
<text x="124.3" y="99.1">gpout6</text>
<text x="124.3" y="101.6">gpout7</text>
<text x="124.3" y="96.5">gpout5</text>
<text x="48.6" y="102.6" transform="rotate(-90 48.6 102.6)">GND</text>
<text x="119.8" y="102.6" transform="rotate(-90 119.8 102.6)">gnd</text>
<text x="122.3" y="102.6" transform="rotate(-90 122.3 102.6)">gnd</text>
<text x="95.9" y="113.7">R1</text>
<text x="103.5" y="113.7">R11</text>
<text x="57.4" y="115.2">+3.3V</text>
<text x="62.3" y="117.1">10u</text>
<text x="62.9" y="114.5">L2</text>
<text x="94.6" y="115.6">49R9</text>
<text x="102.9" y="115.6">49R9</text>
<text x="48.9" y="123.2">C14</text>
<text x="111" y="121.7">R12</text>
<text x="111.8" y="123.8">10</text>
<text x="142" y="125.1">+</text>
<text x="154.9" y="123.2">MB6S</text>
<text x="156.3" y="120.7">D5</text>
<text x="69.9" y="130.8">C15</text>
<text x="74.9" y="130.8">C11</text>
<text x="80" y="130.8">C12</text>
<text x="85.1" y="130.8">C13</text>
<text x="90.2" y="130.8">C28</text>
<text x="116" y="129.3">C20</text>
<text x="116" y="131.9">22n</text>
<text x="129.5" y="131.4">D4</text>
<text x="53.2" y="136.5">~{SCS}</text>
<text x="63.9" y="137.3" transform="rotate(-90 63.9 137.3)">VDD</text>
<text x="73.9" y="136.5">TXN</text>
<text x="126.5" y="134">H1102NL</text>
<text x="159.4" y="135.3">L-KLS12</text>
<text x="160.7" y="137.8">J10</text>
<text x="53.2" y="139.1">SCLK</text>
<text x="53.2" y="141.6">MISO</text>
<text x="69" y="138.3" transform="rotate(-90 69 138.3)">AVDD</text>
<text x="74" y="139.1">TXP</text>
<text x="53.2" y="144.1">MOSI</text>
<text x="53.2" y="146.7">~{INT}</text>
<text x="53.2" y="149.2">~{RST}</text>
<text x="64.1" y="148.6">W5500</text>
<text x="65.4" y="145.4">U1</text>
<text x="73.6" y="144.1">RXN</text>
<text x="73.7" y="146.7">RXP</text>
<text x="91.4" y="148">R6</text>
<text x="91.4" y="149.9">82</text>
<text x="102.8" y="148">C23</text>
<text x="103" y="149.9">6.8n</text>
<text x="43.4" y="155.8">+3.3V</text>
<text x="53.2" y="154.3">PMODE0</text>
<text x="81.2" y="154.9">R7</text>
<text x="38.7" y="160.7">R2</text>
<text x="53.2" y="159.4">PMODE2</text>
<text x="53.2" y="156.8">PMODE1</text>
<text x="81.3" y="156.8">82</text>
<text x="92.1" y="158.1">C19</text>
<text x="92.1" y="160">10n</text>
<text x="99.7" y="160.7">C24</text>
<text x="149.1" y="156.8">+3.3V</text>
<text x="160.5" y="159.4">+</text>
<text x="38.6" y="163.2">1M</text>
<text x="53.2" y="164.5">XI/CLKIN</text>
<text x="53.2" y="167">XO</text>
<text x="70.2" y="167">SPDLED</text>
<text x="83.2" y="167.6">100</text>
<text x="83.8" y="165.7">R8</text>
<text x="99.2" y="162.6">6.8n</text>
<text x="134.6" y="164.5">R15</text>
<text x="135.2" y="166.4">75</text>
<text x="143.5" y="166.4">R16</text>
<text x="160.5" y="164.5">+</text>
<text x="26.7" y="170.2">25MHz</text>
<text x="28.6" y="168.3">Y1</text>
<text x="53.2" y="172.1">RSVD</text>
<text x="69.8" y="169.5">LINKLED</text>
<text x="70.1" y="172.1">DUPLED</text>
<text x="136.5" y="171.5">C29</text>
<text x="144.8" y="168.3">75</text>
<text x="28.6" y="175.9">C3</text>
<text x="28.6" y="178.4">10p</text>
<text x="53.2" y="174.6">RSVD</text>
<text x="53.2" y="177.2">RSVD</text>
<text x="53.2" y="179.7">RSVD</text>
<text x="70.2" y="179.7">EXRES1</text>
<text x="70.7" y="174.6">ACTLED</text>
<text x="83.2" y="178.4">100</text>
<text x="83.8" y="176.5">R9</text>
<text x="43.8" y="184.2">10p</text>
<text x="44.5" y="182.2">C5</text>
<text x="53.2" y="182.2">RSVD</text>
<text x="71.5" y="184.8">TOCAP</text>
<text x="73.8" y="182.2">VBG</text>
<text x="95.1" y="182.7">R10</text>
<text x="95.1" y="185.2">12.4k</text>
<text x="53.2" y="187.3">RSVD</text>
<text x="63.9" y="188.3" transform="rotate(-90 63.9 188.3)">GND</text>
<text x="69" y="188.3" transform="rotate(-90 69 188.3)">AGND</text>
<text x="72.6" y="187.3">1V2O</text>
<text x="74.9" y="191.8">C16</text>
<text x="90.2" y="191.8">C18</text>
<text x="74.9" y="193.7">10n</text>
<text x="90.2" y="193.7">4.7u</text>
</g>
<g font-size="1.8" fill="#840000">
<text x="73.2" y="22.3">MOSI</text>
<text x="94.1" y="18.5">passive_PoE</text>
<text x="73.2" y="29.9">RST</text>
<text x="73.2" y="24.9">MISO</text>
<text x="73.2" y="27.4">SCLK</text>
<text x="93.3" y="26">1</text>
<text x="106" y="26">3</text>
<text x="126.3" y="26">3</text>
<text x="139" y="26">2</text>
<text x="47.4" y="31.4" transform="rotate(-90 47.4 31.4)">4</text>
<text x="49.9" y="32" transform="rotate(-90 49.9 32)">18</text>
<text x="100.1" y="33.3" transform="rotate(-90 100.1 33.3)">2</text>
<text x="133.1" y="33.3" transform="rotate(-90 133.1 33.3)">1</text>
<text x="32.4" y="41.9">19</text>
<text x="32.4" y="36.8">20</text>
<text x="60.3" y="36.8">12</text>
<text x="60.3" y="39.4">13</text>
<text x="60.3" y="41.9">14</text>
<text x="66.2" y="40.7">INT_USB</text>
<text x="32.4" y="44.4">22</text>
<text x="60.3" y="44.4">15</text>
<text x="60.3" y="47">16</text>
<text x="66.2" y="43.3">RST_USB</text>
<text x="66.2" y="45.8">MOSI</text>
<text x="132.5" y="44.7" transform="rotate(-90 132.5 44.7)">2</text>
<text x="60.3" y="49.5">17</text>
<text x="60.9" y="52.1">7</text>
<text x="66.2" y="50.9">SCLK</text>
<text x="66.2" y="48.4">MISO</text>
<text x="128.9" y="48.3">1</text>
<text x="132.5" y="53.6" transform="rotate(-90 132.5 53.6)">4</text>
<text x="135.2" y="48.3">3</text>
<text x="60.3" y="59.7">23</text>
<text x="60.9" y="54.6">8</text>
<text x="64.7" y="57.1">1</text>
<text x="71.1" y="57.1">3</text>
<text x="60.3" y="62.2">24</text>
<text x="60.3" y="64.8">25</text>
<text x="68.3" y="62.5" transform="rotate(-90 68.3 62.5)">2</text>
<text x="108.6" y="64.8">12</text>
<text x="118.5" y="62.5" transform="rotate(-90 118.5 62.5)">23</text>
<text x="121" y="61.9" transform="rotate(-90 121 61.9)">2</text>
<text x="131.4" y="64.8">25</text>
<text x="60.3" y="67.3">26</text>
<text x="60.3" y="69.8">27</text>
<text x="66.8" y="71.2">RST_ETH</text>
<text x="98.8" y="66.1">RST_USB</text>
<text x="99.8" y="68.7">SS_USB</text>
<text x="102.2" y="71.2">SCLK</text>
<text x="108.6" y="69.8">13</text>
<text x="108.6" y="67.3">14</text>
<text x="131.4" y="67.3">24</text>
<text x="144.1" y="67.3">1</text>
<text x="60.3" y="72.4">28</text>
<text x="60.3" y="74.9">29</text>
<text x="73.8" y="76.3">RST</text>
<text x="102.4" y="73.8">MISO</text>
<text x="102.4" y="76.3">MOSI</text>
<text x="108.6" y="72.4">15</text>
<text x="108.6" y="74.9">16</text>
<text x="108.6" y="77.5">18</text>
<text x="131.4" y="74.9">20</text>
<text x="131.4" y="72.4">21</text>
<text x="131.4" y="77.5">22</text>
<text x="144.1" y="74.9">2</text>
<text x="144.1" y="72.4">3</text>
<text x="60.3" y="80">30 RxD</text>
<text x="60.3" y="82.5">31 TxD</text>
<text x="60.3" y="80">30</text>
<text x="60.3" y="82.5">31</text>
<text x="99.3" y="78.8">INT_USB</text>
<text x="108.6" y="82.5">26</text>
<text x="131.4" y="80">17</text>
<text x="132" y="82.5">4</text>
<text x="150.9" y="82.2" transform="rotate(-90 150.9 82.2)">4</text>
<text x="153.4" y="82.2" transform="rotate(-90 153.4 82.2)">5</text>
<text x="60.3" y="85.1">32</text>
<text x="60.9" y="87.6">1</text>
<text x="108.6" y="85.1">27</text>
<text x="108.6" y="87.6">28</text>
<text x="132" y="85.1">5</text>
<text x="132" y="87.6">6</text>
<text x="60.3" y="95.2">10</text>
<text x="60.9" y="90.2">2</text>
<text x="60.9" y="92.7">9</text>
<text x="108.6" y="90.2">29</text>
<text x="108.6" y="92.7">30</text>
<text x="108.6" y="95.2">31</text>
<text x="132" y="90.2">7</text>
<text x="132" y="92.7">8</text>
<text x="132" y="95.2">9</text>
<text x="60.3" y="97.8">11</text>
<text x="64.9" y="96.6">SS_ETH</text>
<text x="64.9" y="99.2">SS_USB</text>
<text x="108.6" y="97.8">32</text>
<text x="109.2" y="100.3">1</text>
<text x="131.4" y="97.8">10</text>
<text x="131.4" y="100.3">11</text>
<text x="47.4" y="105.1" transform="rotate(-90 47.4 105.1)">3</text>
<text x="118.5" y="105.7" transform="rotate(-90 118.5 105.7)">19</text>
<text x="121" y="105.1" transform="rotate(-90 121 105.1)">3</text>
<text x="151.5" y="119.7" transform="rotate(-90 151.5 119.7)">1</text>
<text x="126.6" y="126.5">passive_PoE</text>
<text x="154.9" y="127.6">4</text>
<text x="38.6" y="136.6">SS_ETH</text>
<text x="50.1" y="135.2">32</text>
<text x="50.1" y="137.8">33</text>
<text x="62.6" y="133" transform="rotate(-90 62.6 133)">28</text>
<text x="67.7" y="132.4" transform="rotate(-90 67.7 132.4)">4</text>
<text x="78.7" y="135.2">1</text>
<text x="78.7" y="137.8">2</text>
<text x="121.2" y="137.8">1</text>
<text x="138.4" y="137.8">16</text>
<text x="158.1" y="137.8">1</text>
<text x="40.6" y="139.2">SCLK</text>
<text x="40.8" y="141.7">MISO</text>
<text x="50.1" y="140.3">34</text>
<text x="50.1" y="142.9">35</text>
<text x="78.7" y="142.9">5</text>
<text x="121.2" y="140.3">2</text>
<text x="121.2" y="142.9">3</text>
<text x="138.4" y="140.3">14</text>
<text x="158.1" y="140.3">2</text>
<text x="158.1" y="142.9">3</text>
<text x="37.5" y="149.3">RST_ETH</text>
<text x="40.8" y="144.2">MOSI</text>
<text x="50.1" y="145.4">36</text>
<text x="50.1" y="147.9">37</text>
<text x="78.7" y="145.4">6</text>
<text x="121.2" y="147.9">6</text>
<text x="138.4" y="147.9">11</text>
<text x="138.4" y="144.1">15</text>
<text x="158.1" y="145.4">4</text>
<text x="158.1" y="147.9">5</text>
<text x="50.1" y="155.6">44</text>
<text x="50.1" y="153">45</text>
<text x="121.2" y="150.5">7</text>
<text x="121.2" y="153">8</text>
<text x="138.4" y="154.3">10</text>
<text x="139" y="150.5">9</text>
<text x="158.1" y="150.5">6</text>
<text x="158.1" y="153">7</text>
<text x="158.1" y="155.6">8</text>
<text x="50.1" y="158.1">43</text>
<text x="126.7" y="157.8" transform="rotate(-90 126.7 157.8)">4</text>
<text x="129.3" y="157.8" transform="rotate(-90 129.3 157.8)">5</text>
<text x="131.8" y="158.4" transform="rotate(-90 131.8 158.4)">12</text>
<text x="134.4" y="158.4" transform="rotate(-90 134.4 158.4)">13</text>
<text x="157.5" y="158.1">10</text>
<text x="158.1" y="160.6">9</text>
<text x="50.1" y="163.2">30</text>
<text x="50.1" y="165.7">31</text>
<text x="78.1" y="165.7">24</text>
<text x="149.3" y="162">link</text>
<text x="149.8" y="167.1">act</text>
<text x="157.5" y="165.7">11</text>
<text x="157.5" y="163.2">12</text>
<text x="50.1" y="170.8">38</text>
<text x="50.1" y="173.3">39</text>
<text x="78.1" y="168.3">25</text>
<text x="78.1" y="170.8">26</text>
<text x="78.1" y="173.3">27</text>
<text x="93.5" y="169.6">link</text>
<text x="162.3" y="170.4" transform="rotate(-90 162.3 170.4)">s</text>
<text x="164.8" y="170.4" transform="rotate(-90 164.8 170.4)">s</text>
<text x="50.1" y="175.9">40</text>
<text x="50.1" y="178.4">41</text>
<text x="78.1" y="178.4">10</text>
<text x="93.5" y="174.7">act</text>
<text x="50.1" y="181">42</text>
<text x="78.1" y="181">18</text>
<text x="78.1" y="183.5">20</text>
<text x="50.1" y="186">23</text>
<text x="62.6" y="191.4" transform="rotate(-90 62.6 191.4)">29</text>
<text x="67.7" y="190.8" transform="rotate(-90 67.7 190.8)">3</text>
<text x="78.1" y="186">22</text>
</g>
<g font-size="1.1" fill="#840000">
<text x="37" y="171.4">1</text>
<text x="39.1" y="169.9" transform="rotate(-90 39.1 169.9)">4</text>
<text x="40.8" y="171.4">3</text>
<text x="39.1" y="174.4" transform="rotate(-90 39.1 174.4)">2</text>
</g>
<g font-size=".8" fill="#840000">
<text x="123.5" y="137.9">TD+</text>
<text x="136.2" y="137.9">TX+</text>
<text x="123.6" y="140.4">CT1</text>
<text x="136.2" y="141.7">TX-</text>
<text x="123.4" y="148.1">RD+</text>
<text x="123.5" y="144.2">TD-</text>
<text x="136.1" y="148.1">RX+</text>
<text x="136.3" y="144.2">CT4</text>
<text x="123.4" y="154.4">RD-</text>
<text x="123.6" y="150.6">CT2</text>
<text x="136.1" y="151.9">RX-</text>
<text x="136.3" y="154.4">CT3</text>
</g>
</svg>
